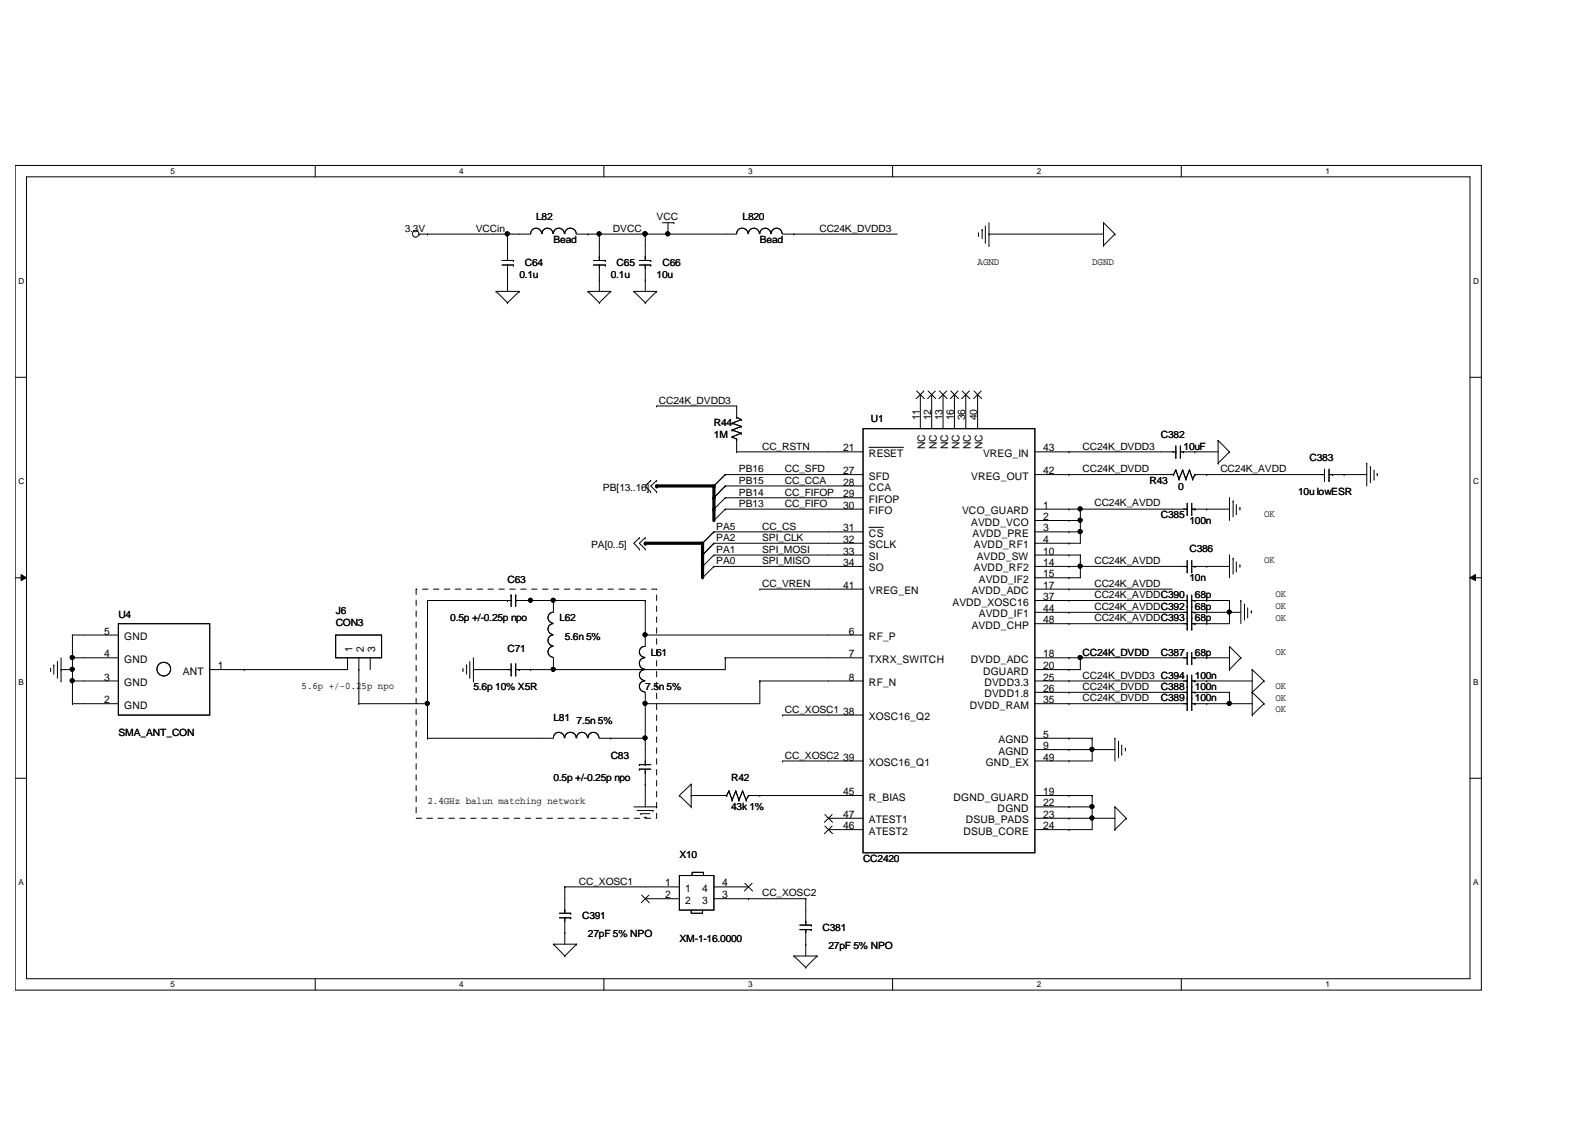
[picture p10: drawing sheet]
<svg xmlns="http://www.w3.org/2000/svg" width="297mm" height="210mm" viewBox="0 0 297 210" stroke-linecap="round" stroke-linejoin="round" font-family="sans-serif">
<path d="M2.8 30.8h273.1v153.6h-273.1zM4.9 32.9h268.9v149.4h-268.9z" fill="none" stroke="#000" stroke-width=".19"/>
<g fill="#fff">
<path d="M31.8 31.1h.7v1.6h-.7z"/>
<path d="M31.8 182.5h.7v1.6h-.7z"/>
</g>
<path d="M58.7 30.8v2.1M58.7 182.3v2.1" fill="none" stroke="#000" stroke-width=".19"/>
<g fill="#fff">
<path d="M85.5 31.1h.8v1.6h-.8z"/>
<path d="M85.5 182.5h.8v1.6h-.8z"/>
</g>
<path d="M112.5 30.8v2.1M112.5 182.3v2.1" fill="none" stroke="#000" stroke-width=".19"/>
<g fill="#fff">
<path d="M139.3 31.1h.8v1.6h-.8z"/>
<path d="M139.3 182.5h.8v1.6h-.8z"/>
</g>
<path d="M166.2 30.8v2.1M166.2 182.3v2.1" fill="none" stroke="#000" stroke-width=".19"/>
<g fill="#fff">
<path d="M193.1 31.1h.7v1.6h-.7z"/>
<path d="M193.1 182.5h.7v1.6h-.7z"/>
</g>
<path d="M220 30.8v2.1M220 182.3v2.1" fill="none" stroke="#000" stroke-width=".19"/>
<g fill="#fff">
<path d="M246.8 31.1h.8v1.6h-.8z"/>
<path d="M246.8 182.5h.8v1.6h-.8z"/>
<path d="M3.4 51.6h1v1.6h-1z"/>
<path d="M274.3 51.6h1.1v1.6h-1.1z"/>
<path d="M3.4 88.9h1v1.6h-1z"/>
<path d="M274.3 88.9h1.1v1.6h-1.1z"/>
</g>
<path d="M2.8 70.3h2.1M273.8 70.3h2.1" fill="none" stroke="#000" stroke-width=".19"/>
<g fill="#fff">
<path d="M3.4 126.2h.9v1.6h-.9z"/>
<path d="M274.3 126.2h1v1.6h-1z"/>
</g>
<path d="M2.8 107.6h2.1M3.9 107l1 .6-1 .5zM273.8 107.6l1-.6v1.1zM273.8 107.6h2.1" fill="none" stroke="#000" stroke-width=".19"/>
<path d="M3.9 107l1 .6-1 .5zM273.8 107.6l1-.6v1.1z" fill="#000"/>
<g fill="#fff">
<path d="M3.4 163.6h.9v1.6h-.9z"/>
<path d="M274.3 163.6h1v1.6h-1z"/>
</g>
<g fill="none" stroke="#000" stroke-width=".19">
<path d="M78.1 43.6h.1M78.1 43.6h20.7M79.6 43.6h.1M92.4 54.3h.1M92.4 54.3h4.3M92.4 54.3l2.1 2.1M93.5 49.4h2.1M93.5 48.5h2.1M94.5 43.6h.1M94.5 52.2h.1M94.5 56.4h.1M94.5 47.8h.1"/>
<path d="M94.5 49.4h.1M94.5 43.6v4.9M94.5 49.4v4.9M95.6 49.4h.1M95.6 48.5h.1M96.7 54.3h.1M96.7 54.3l-2.2 2.1M98.8 43.5a1.02 1.02 0 0 1 1-1 1.02 1.02 0 0 1 1.1 1M101 43.5a1.02 1.02 0 0 1 1-1 1.02 1.02 0 0 1 1 1M103.1 43.5a1.02 1.02 0 0 1 1-1 1.02 1.02 0 0 1 1 1M105.2 43.5a1.06 1.06 0 0 1 1-1 1.06 1.06 0 0 1 1.1 1M107.4 43.6h29.8"/>
<path d="M109.5 43.6h.1M109.5 54.3h.1M109.5 54.3h4.2M109.5 54.3l2.1 2.1M110.5 49.4h2.2M110.5 48.5h2.2M111.6 43.6h.1M111.6 52.2h.1M111.6 56.4h.1M111.6 47.8h.1M111.6 49.4h.1M111.6 43.6v4.9"/>
<path d="M111.6 49.4v4.9M112.7 49.4h.1M112.7 48.5h.1M113.7 54.3h.1M113.7 54.3l-2.1 2.1M118.1 54.3h.1M118.1 54.3h4.2M118.1 54.3l2.1 2.1M119.1 49.4h2.1M119.1 48.5h2.1M120.2 43.6h.1M120.2 52.2h.1"/>
<path d="M120.2 56.4h.1M120.2 47.8h.1M120.2 49.4h.1M120.2 43.6v4.9M120.2 49.4v4.9M121.2 49.4h.1M121.2 48.5h.1M122.3 54.3h.1M122.3 54.3l-2.1 2.1M123.4 41.5h2.1M124.4 43.6h.1M124.4 41.5v2.1"/>
<path d="M125.5 41.5h.1M137.2 43.5a1.06 1.06 0 0 1 1-1 1.06 1.06 0 0 1 1.1 1M139.4 43.5a1.02 1.02 0 0 1 1-1 1.02 1.02 0 0 1 1 1M141.5 43.5a1.02 1.02 0 0 1 1-1 1.02 1.02 0 0 1 1 1M143.6 43.5a1.02 1.02 0 0 1 1-1 1.02 1.02 0 0 1 1.1 1M145.7 43.6h21.4M147.9 43.6h.1M182.2 43.9h.1M182.2 43.3v.6M182.9 42.8h.1M182.9 42.8v1.7M183.5 45.1h.1"/>
<path d="M183.5 42.1v3M184.2 43.6h.1M184.2 45.7h.1M184.2 43.6h21.3M184.2 41.5v4.2M205.5 41.5h.1M205.5 45.7h.1M205.5 41.5v4.2M205.5 41.5l2.1 2.1M207.6 43.6h.1M207.6 43.6l-2.1 2.1M122.3 75.6h.1"/>
<path d="M122.3 75.6h14.9v2.1M136.3 78.8h.1M136.3 78.8l1.7 .6M137.2 77.7h.1M137.2 77.7l.8 .4M138 79.4h.1M138 78.1h.1M138 79.4l-1.7 .7M138 78.1l-1.7 .7M160.7 79.8h32v79h-32zM170.7 72.8l1.5 1.5M171.4 73.5v6.3"/>
<path d="M172.1 72.8l-1.5 1.5M172.8 72.8l1.5 1.5M173.5 73.5v6.3M174.2 72.8l-1.5 1.5M174.9 72.8l1.5 1.5M175.6 73.5v6.3M176.3 72.8l-1.4 1.5M177.1 72.8l1.4 1.5M177.7 73.5v6.3M178.4 72.8l-1.4 1.5M179.2 72.8l1.4 1.5M179.9 73.5v6.3"/>
<path d="M180.5 72.8l-1.4 1.5M181.4 72.8l1.4 1.5M182.1 73.5v6.3M182.7 72.8l-1.4 1.5M121.2 89.5h.1M121.2 91.6h.1M121.2 89.5l-1 1 1 1.1M122.3 89.5h.1M122.3 91.6h.1M122.3 89.5l-1.1 1 1.1 1.1M133 99.1h.1M133 90.5h.1"/>
<path d="M133 92.7h.1M133 96.9h.1M133 94.8h.1M133 99.1h27.7M133 99.1l-2.2 2.1M135.1 94.8h.1M135.1 90.5h.1M135.1 88.4h.1M135.1 92.7h.1M135.1 94.8h25.6M135.1 90.5h25.6M135.1 88.4h25.6"/>
<path d="M135.1 92.7h25.6M135.1 88.4l-2.1 2.1M135.1 90.5l-2.1 2.2M135.1 94.8l-2.1 2.1M135.1 92.7l-2.1 2.1M136.3 81.4h.1M136.3 80.1h.1M136.3 81.4l.9 .4M136.3 80.1l1.7 .6M137.2 84.2h.1M137.2 81.8h.1M137.2 84.2h23.5"/>
<path d="M137.2 81.8v2.4M138 80.7h.1M138 80.7l-1.7 .7M161.8 83.3h6.5M161.8 98.2h2.7M192.7 99.1h8.5M192.7 94.8h28.4M192.7 88.4h25.9M192.7 84.2h26.3M192.7 96.9h8.5M199.1 94.8h.1M199.1 84.2h.1"/>
<path d="M199.1 88.4h.1M199.1 96.9h.1M199.1 99.1h.1M201.2 99.1h.1M201.2 94.8h.1M201.2 96.9h.1M201.2 94.8v6.4h-8.5M218.6 88.4h.1M219 87.5h.1M219 85.2h.1M219 84.2h.1M219 87.5l-.4 .9"/>
<path d="M219 87.5l.6 1.7M219 83.1v2.1M219.6 89.2h.1M219.8 85.2h.1M219.8 84.2h7M219.8 83.1v2.1M220.2 87.5h.1M220.2 87.5l-.6 1.7M220.2 87.5l.6 1.7M220.4 84.2h.1M220.8 89.2h.1M221.1 95.8h.1"/>
<path d="M221.1 94.8h.1M221.1 93.7v2.1M221.5 87.5h.1M221.5 87.5l-.7 1.7M221.5 87.5l.6 1.7M221.9 95.8h.1M221.9 94.8h7.1M221.9 93.7v2.1M222.1 89.2h.1M222.5 84.2h.1M222.5 88.4h.1M222.5 94.8h.1"/>
<path d="M222.5 88.4h24.2M222.5 88.4l-.4 .8M224.7 88.4h.1M224.7 94.8h.1M226.8 82h.1M226.8 86.3h.1M226.8 82v4.3M226.8 82l2.2 2.2M229 84.2h.1M229 92.7h.1M229 92.7v4.2M229 84.2l-2.2 2.1"/>
<path d="M229.6 93.3h.1M229.6 93.3v3M230.2 95.7h.1M230.2 94v1.7M230.9 94.6h.1M230.9 94.6v.4M246.7 89.5h.1M246.7 88.4h.1M246.7 87.4v2.1M247.5 89.5h.1M247.5 88.4h7M247.5 87.4v2.1"/>
<path d="M248.2 88.4h.1M250.3 88.4h.1M254.5 86.3h.1M254.5 86.3v4.2M255.2 87h.1M255.2 87v2.9M255.9 89.2h.1M255.9 87.5v1.7M256.5 88.2h.1M256.5 88.2v.4M13.5 118.3h.1M13.5 118.3h8.5"/>
<path d="M13.5 118.3v12.8M22 116.2h17.1v17h-17.1zM62.5 118.3h8.6v4.2h-8.6zM79.6 111.8h.1M79.6 111.8h15.6M79.6 111.8v25.7M94.5 111.8h.1M95.2 110.8h.1M95.2 110.8v2.1M96 110.8h.1M96 111.8h.1M96 111.8h24.2"/>
<path d="M96 110.8v2.1M98.8 111.8h.1M103 118.3a1.02 1.02 0 0 0-.9 1 1.02 1.02 0 0 0 .9 1M103 116.2a1.02 1.02 0 0 0-.9 1 1.02 1.02 0 0 0 .9 1M103 114a1.02 1.02 0 0 0-.9 1.1 1.02 1.02 0 0 0 .9 1M103.1 111.8h.1M103.1 111.8v2.2M119.1 100.2h.1M119.1 102.3h.1M119.1 100.2l-1 1 1 1.1M120.2 118.3h.1M120.2 111.8h.1"/>
<path d="M120.2 100.2h.1M120.2 102.3h.1M120.2 118.3h40.5M120.2 111.8v8.6M120.2 100.2l-1.1 1 1.1 1.1M130.8 101.2h.1M130.8 103.4h.1M130.8 107.6h.1M130.8 105.5h.1M133 101.2h.1M133 103.4h.1M133 105.5h.1"/>
<path d="M133 101.2h27.7M133 103.4h27.7M133 105.5h27.7M133 101.2l-2.2 2.2M133 105.5l-2.2 2.1M133 103.4l-2.2 2.1M141.5 109.7h.1M141.5 109.7h19.2M192.7 109.7h25.6M192.7 103.4h8.5M192.7 105.5h28.4M192.7 111.8h28.4"/>
<path d="M192.7 114h28.4M192.7 116.2h28.4M199.1 101.2h.1M199.1 109.7h.1M199.1 103.4h.1M199.1 107.6h.1M199.1 111.8h.1M199.1 114h.1M199.1 116.2h.1M199.1 105.5h.1M201.2 105.5h.1M201.2 103.4h.1"/>
<path d="M201.2 103.4v4.2h-8.5M221.1 117.2h.1M221.1 116.2h.1M221.1 115.1h.1M221.1 114h.1M221.1 112.9h.1M221.1 111.8h.1M221.1 106.5h.1M221.1 105.5h.1M221.1 104.4v2.1M221.1 110.8v6.4M221.9 117.2h.1"/>
<path d="M221.9 115.1h.1M221.9 112.9h.1M221.9 106.5h.1M221.9 105.5h7.1M221.9 111.8h7.1M221.9 114h9.2M221.9 104.4v2.1M221.9 110.8v6.4M222.5 116.2h.1M222.5 114h.1M222.5 111.8h.1M222.5 105.5h.1"/>
<path d="M224.7 105.5h.1M224.7 111.8h.1M224.7 116.2h.1M224.7 114h.1M229 114h.1M229 111.8h.1M229 103.4h.1M229 111.8v4.4h-7.1M229 103.4v4.2M229.6 104h.1M229.6 104v2.9M230.2 106.3h.1"/>
<path d="M230.2 104.6v1.7M230.9 105.2h.1M230.9 105.2v.5M231.1 111.8h.1M231.1 111.8v4.4M231.8 112.5h.1M231.8 112.5v3M232.4 114.9h.1M232.4 113.2v1.7M233 113.8h.1M233 113.8v.4M9.4 124.9h.1"/>
<path d="M9.4 124.5v.4M10 123.9h.1M10 123.9v1.7M10.7 126.2h.1M10.7 123.2v3M11.4 124.7h.1M11.4 126.8h.1M11.4 124.7h2.1M11.4 122.5v4.3M13.5 131.1h.1M13.5 122.5h.1M13.5 126.8h.1"/>
<path d="M13.5 124.7h.1M13.5 122.5h8.5M13.5 126.8h8.5M13.5 131.1h8.5M45.5 124.7h.1M64.7 122.5v2.2h-25.6M66.8 124.7h.1M66.8 131.1h.1M66.8 131.1h12.8M66.8 122.5v8.6M68.9 122.5v2.2M79.6 137.5h.1"/>
<path d="M79.6 131.1h.1M79.6 137.5h23.5M86.2 124.9h.1M86.2 124.5v.4M86.9 123.9h.1M86.9 123.9v1.7M87.5 126.2h.1M87.5 123.2v3M88.2 124.7h.1M88.2 126.8h.1M88.2 124.7h7M88.2 122.5v4.3"/>
<path d="M95.2 125.7h.1M95.2 124.7h.1M95.2 123.6v2.1M96 125.7h.1M96 123.6v2.1M96.7 124.7h.1M98.8 124.7h.1M103 120.4a1.02 1.02 0 0 0-.9 1 1.02 1.02 0 0 0 .9 1M103.1 124.7h.1M103.1 137.4a1.02 1.02 0 0 1 1-1 1.02 1.02 0 0 1 1 1M103.1 122.5v2.2M105.2 137.4a1.06 1.06 0 0 1 1-1 1.06 1.06 0 0 1 1.1 1"/>
<path d="M107.4 137.4a1.02 1.02 0 0 1 1-1 1.02 1.02 0 0 1 1 1M109.5 137.4a1.02 1.02 0 0 1 1-1 1.02 1.02 0 0 1 1 1M111.6 137.5h8.6M113.7 137.5h.1M120.1 124.7a1.02 1.02 0 0 0-1 1 1.02 1.02 0 0 0 1 1M120.1 122.5a1.06 1.06 0 0 0-1 1.1 1.06 1.06 0 0 0 1 1M120.1 120.4a1.02 1.02 0 0 0-1 1 1.02 1.02 0 0 0 1 1M120.1 126.8a1.02 1.02 0 0 0-1 1 1.02 1.02 0 0 0 1 1.1M120.2 131.1h.1M120.2 137.5h.1M120.2 128.9v13.5M135.1 122.5h.1"/>
<path d="M135.1 122.5h25.6M135.1 122.5v2.2h-39.1M141.5 126.8h.1M141.5 126.8h19.2M141.5 126.8v4.3h-21.3M145.7 133.2h.1M145.7 133.2h15M192.7 128.9h28.4M192.7 122.5h28.4M192.7 126.8h28.4M192.7 131.1h28.4M192.7 137.5h10.7"/>
<path d="M192.7 139.6h14.9M199.1 128.9h.1M199.1 126.8h.1M199.1 137.5h.1M199.1 124.7h.1M199.1 131.1h.1M199.1 139.6h.1M199.1 122.5h.1M201.2 122.5h.1M201.2 122.5v2.2h-8.5M203.4 139.6h.1M203.4 137.5h.1"/>
<path d="M203.4 137.5v4.2h-10.7M207.6 137.5h.1M207.6 137.5v4.2M208.3 138.1h.1M208.3 138.1v3M208.9 138.8v1.7M209.6 139.4h.1M209.6 139.4v.5M221.1 123.6h.1M221.1 122.5h.1M221.1 132.2h.1M221.1 131.1h.1"/>
<path d="M221.1 130h.1M221.1 128.9h.1M221.1 127.8h.1M221.1 126.8h.1M221.1 121.5v2.1M221.1 125.7v6.5M221.9 123.6h.1M221.9 132.2h.1M221.9 130h.1M221.9 127.8h.1M221.9 128.9h7.1M221.9 122.5h7.1"/>
<path d="M221.9 126.8h11.3M221.9 131.1h11.3M221.9 121.5v2.1M221.9 125.7v6.5M222.5 122.5h.1M222.5 131.1h.1M222.5 128.9h.1M222.5 126.8h.1M224.7 122.5h.1M224.7 128.9h.1M224.7 126.8h.1M224.7 131.1h.1"/>
<path d="M229 131.1h.1M229 128.9h.1M229 120.4h.1M229 124.7h.1M229 120.4v4.3M229 128.9v2.2M229 120.4l2.1 2.1M231.1 122.5h.1M231.1 122.5l-2.1 2.2M233.2 128.9h.1M233.2 133.2h.1M233.2 124.7h.1"/>
<path d="M233.2 124.7v8.5M233.2 128.9l2.2 2.2M233.2 124.7l2.2 2.1M235.4 131.1h.1M235.4 126.8h.1M235.4 131.1l-2.2 2.1M235.4 126.8l-2.2 2.1M2.8 144.9h2.1M118.1 150.3h4.2M118.6 151h3M119.1 142.4h.1M119.1 143.3h.1"/>
<path d="M119.1 142.4h2.1M119.1 143.3h2.1M119.3 151.6h.1M119.3 151.6h1.7M119.9 152.2h.4M120.2 146.1h.1M120.2 143.8h.1M120.2 142.4h.1M120.2 143.3v7M120.3 152.2h.1M121.6 151h.1M122.3 150.3h.1"/>
<path d="M126.5 148.2h.1M126.5 148.2l2.2 2.1M128.7 148.2h.1M128.7 150.3h.1M128.7 146.1h.1M128.7 148.2h6.6M128.7 146.1v4.2M128.7 146.1l-2.2 2.1M135.3 148.2h.1M135.7 147.3h.1M135.7 147.3l-.4 .9M135.7 147.3l.6 1.7"/>
<path d="M136.3 149h.1M137 147.3h.1M137 147.3l-.7 1.7M137 147.3l.6 1.7M137.6 149h.1M138.3 147.3h.1M138.3 147.3l-.7 1.7M138.3 147.3l.7 1.7M139 149h.1M139.4 148.2h.1M139.4 148.2h21.3M139.4 148.2l-.4 .8"/>
<path d="M141.5 148.2h.1M145.7 141.7h.1M145.7 141.7h15M153.6 153.8l1.5 1.5M153.6 151.7l1.5 1.5M154.3 154.5h6.4M154.3 152.4h6.4M155 153.8l-1.5 1.5M155 151.7l-1.5 1.5M192.7 148.2h10.7M192.7 150.3h10.7M192.7 152.4h14.9"/>
<path d="M199.1 148.2h.1M199.1 150.3h.1M199.1 154.5h.1M199.1 141.7h.1M199.1 152.4h.1M203.4 152.4h.1M203.4 150.3h.1M203.4 148.2h.1M203.4 148.2v6.3h-10.7M207.6 150.3h.1M207.6 154.5h.1M207.6 150.3v4.2"/>
<path d="M207.6 150.3l2.1 2.1M208.9 140.5h.1M209.7 152.4h.1M209.7 152.4l-2.1 2.1M273.8 144.9h2.1M103.1 175.9h.1M103.1 175.9h4.3M103.1 175.9l2.1 2.2M104.2 170.9h2.1M104.2 170.1h2.1M105.2 173.7h.1M105.2 165.2h.1"/>
<path d="M105.2 178.1h.1M105.2 169.5h.1M105.2 170.9h.1M105.2 165.2v4.9M105.2 170.9v5M105.2 165.2h21.3M106.3 170.9h.1M106.3 170.1h.1M107.4 175.9h.1M107.4 175.9l-2.2 2.2M119.5 166.7l1.4 1.4M120.2 167.4h6.3"/>
<path d="M120.8 166.7l-1.4 1.4M126.5 163.1h6.5v6.4h-6.5zM128.7 169.5v.6h2.1v-.6M128.9 163.1v-.6h2.1v.6M133 165.2h6.4M133 167.4h17.1M138.7 164.5l1.5 1.4M139.4 167.4h.1M140.1 164.5l-1.5 1.4M147.9 178.1h.1M147.9 178.1h4.3M147.9 178.1l2.2 2.1"/>
<path d="M149 173.1h2.1M149 172.3h2.1M150.1 175.9h.1M150.1 167.4h.1M150.1 171.6h.1M150.1 173.1h.1M150.1 167.4v4.9M150.1 173.1v5M151.1 173.1h.1M151.1 172.3h.1M152.2 178.1h.1M152.2 178.1l-2.1 2.1"/>
<path d="M150.1 180.2h.1"/>
<circle cx="77.4" cy="43.5" r=".61"/>
<circle cx="94.5" cy="43.6" r=".38"/>
<circle cx="111.6" cy="43.6" r=".38"/>
<circle cx="120.1" cy="43.6" r=".38"/>
<circle cx="124.4" cy="43.6" r=".38"/>
<circle cx="201.2" cy="96.9" r=".38"/>
<circle cx="201.2" cy="99" r=".38"/>
<circle cx="201.2" cy="94.8" r=".38"/>
<circle cx="98.8" cy="111.8" r=".38"/>
<circle cx="103" cy="111.8" r=".38"/>
<circle cx="120.1" cy="118.2" r=".38"/>
<circle cx="201.2" cy="105.4" r=".38"/>
<circle cx="228.9" cy="114" r=".38"/>
<circle cx="13.4" cy="126.8" r=".38"/>
<circle cx="13.4" cy="124.7" r=".38"/>
<circle cx="13.4" cy="122.5" r=".38"/>
<circle cx="30.5" cy="124.6" r="1.28"/>
<circle cx="79.6" cy="131" r=".38"/>
<circle cx="103" cy="124.7" r=".38"/>
<circle cx="120.1" cy="131" r=".38"/>
<circle cx="120.1" cy="137.4" r=".38"/>
<circle cx="201.2" cy="122.5" r=".38"/>
<circle cx="203.4" cy="139.6" r=".38"/>
<circle cx="228.9" cy="131" r=".38"/>
<circle cx="203.4" cy="150.2" r=".38"/>
<circle cx="203.4" cy="152.3" r=".38"/>
</g>
<g fill="#000">
<circle cx="94.5" cy="43.6" r=".38"/>
<circle cx="111.6" cy="43.6" r=".38"/>
<circle cx="120.1" cy="43.6" r=".38"/>
<circle cx="124.4" cy="43.6" r=".38"/>
<circle cx="201.2" cy="96.9" r=".38"/>
<circle cx="201.2" cy="99" r=".38"/>
<circle cx="201.2" cy="94.8" r=".38"/>
<circle cx="98.8" cy="111.8" r=".38"/>
<circle cx="103" cy="111.8" r=".38"/>
<circle cx="120.1" cy="118.2" r=".38"/>
<circle cx="201.2" cy="105.4" r=".38"/>
<circle cx="228.9" cy="114" r=".38"/>
<circle cx="13.4" cy="126.8" r=".38"/>
<circle cx="13.4" cy="124.7" r=".38"/>
<circle cx="13.4" cy="122.5" r=".38"/>
<circle cx="79.6" cy="131" r=".38"/>
<circle cx="103" cy="124.7" r=".38"/>
<circle cx="120.1" cy="131" r=".38"/>
<circle cx="120.1" cy="137.4" r=".38"/>
<circle cx="201.2" cy="122.5" r=".38"/>
<circle cx="203.4" cy="139.6" r=".38"/>
<circle cx="228.9" cy="131" r=".38"/>
<circle cx="203.4" cy="150.2" r=".38"/>
<circle cx="203.4" cy="152.3" r=".38"/>
</g>
<path d="M122.3 90.5h10.7v6.4M120.2 101.2h10.6v6.4" fill="none" stroke="#000" stroke-width=".59"/>
<g fill="#000">
<circle cx="122.3" cy="90.5" r=".3"/>
<circle cx="133" cy="90.5" r=".3"/>
<circle cx="133" cy="92.7" r=".3"/>
<circle cx="133" cy="94.8" r=".3"/>
<circle cx="120.2" cy="101.2" r=".3"/>
<circle cx="130.8" cy="103.4" r=".3"/>
<circle cx="130.8" cy="101.2" r=".3"/>
<circle cx="130.8" cy="105.5" r=".3"/>
</g>
<path d="M77.5 109.7h44.8v42.7h-44.8z" fill="none" stroke="#000" stroke-width=".19" stroke-dasharray="1 1 1 1 1 1 1 1"/>
<g font-size="1.9">
<text x="99.8" y="41.1">L82</text>
<text x="122.3" y="41.1">VCC</text>
<text x="138.3" y="41.1">L820</text>
<text x="75.4" y="43.2">3.3V</text>
<text x="88.6" y="43.2">VCCin</text>
<text x="103.1" y="45.3">Bead</text>
<text x="114.2" y="43.2">DVCC</text>
<text x="141.5" y="45.3">Bead</text>
<text x="152.6" y="43.2">CC24K_DVDD3</text>
<text x="96.7" y="51.7">0.1u</text>
<text x="97.7" y="49.5">C64</text>
<text x="113.7" y="51.7">0.1u</text>
<text x="114.8" y="49.5">C65</text>
<text x="122.3" y="51.7">10u</text>
<text x="123.4" y="49.5">C66</text>
<text x="182.1" y="49.4">AGND</text>
<text x="203.4" y="49.4">DGND</text>
<text x="122.7" y="75.2">CC24K_DVDD3</text>
<text x="133" y="79.4">R44</text>
<text x="133" y="81.5">1M</text>
<text x="141.9" y="83.7">CC_RSTN</text>
<text x="162.2" y="78.6">U1</text>
<text x="171.3" y="78.3" transform="rotate(-90 171.3 78.3)">11</text>
<text x="172.3" y="83.7" transform="rotate(-90 172.3 83.7)">NC</text>
<text x="173.4" y="78.3" transform="rotate(-90 173.4 78.3)">12</text>
<text x="174.4" y="83.7" transform="rotate(-90 174.4 83.7)">NC</text>
<text x="175.5" y="78.3" transform="rotate(-90 175.5 78.3)">13</text>
<text x="176.6" y="83.7" transform="rotate(-90 176.6 83.7)">NC</text>
<text x="177.7" y="78.3" transform="rotate(-90 177.7 78.3)">16</text>
<text x="178.7" y="83.7" transform="rotate(-90 178.7 83.7)">NC</text>
<text x="179.8" y="78.3" transform="rotate(-90 179.8 78.3)">36</text>
<text x="180.8" y="83.7" transform="rotate(-90 180.8 83.7)">NC</text>
<text x="182" y="78.3" transform="rotate(-90 182 78.3)">40</text>
<text x="183" y="83.7" transform="rotate(-90 183 83.7)">NC</text>
<text x="201.6" y="83.7">CC24K_DVDD3</text>
<text x="216.2" y="81.5">C382</text>
<text x="220.4" y="83.7">10uF</text>
<text x="137.6" y="88">PB16</text>
<text x="146.2" y="88">CC_SFD</text>
<text x="157" y="88.3">27</text>
<text x="157" y="84.1">21</text>
<text x="161.8" y="85.1">RESET</text>
<text x="161.8" y="89.3">SFD</text>
<text x="180.9" y="89.3">VREG_OUT</text>
<text x="183.1" y="85.1">VREG_IN</text>
<text x="194.3" y="88.3">42</text>
<text x="194.3" y="84.1">43</text>
<text x="201.6" y="88">CC24K_DVDD</text>
<text x="227.3" y="88">CC24K_AVDD</text>
<text x="243.9" y="85.9">C383</text>
<text x="112.3" y="91.4">PB[13..16]</text>
<text x="137.6" y="94.4">PB13</text>
<text x="137.6" y="90.1">PB15</text>
<text x="137.6" y="92.3">PB14</text>
<text x="146.2" y="94.4">CC_FIFO</text>
<text x="146.2" y="90.1">CC_CCA</text>
<text x="146.2" y="92.3">CC_FIFOP</text>
<text x="157" y="90.4">28</text>
<text x="157" y="92.6">29</text>
<text x="157" y="94.7">30</text>
<text x="161.8" y="91.4">CCA</text>
<text x="161.8" y="93.6">FIFOP</text>
<text x="161.8" y="95.8">FIFO</text>
<text x="179.2" y="95.8">VCO_GUARD</text>
<text x="194.3" y="94.7">1</text>
<text x="203.8" y="94.1">CC24K_AVDD</text>
<text x="214.1" y="90.1">R43</text>
<text x="219.4" y="91.2">0</text>
<text x="241.8" y="92.2">10u lowESR</text>
<text x="133.4" y="98.6">PA5</text>
<text x="133.4" y="100.8">PA2</text>
<text x="141.9" y="98.6">CC_CS</text>
<text x="141.9" y="100.8">SPI_CLK</text>
<text x="157" y="101.1">32</text>
<text x="157" y="99">31</text>
<text x="161.8" y="100">CS</text>
<text x="180.9" y="97.9">AVDD_VCO</text>
<text x="181.1" y="100">AVDD_PRE</text>
<text x="194.3" y="96.9">2</text>
<text x="194.3" y="99">3</text>
<text x="194.3" y="101.1">4</text>
<text x="216.2" y="96.5">C385</text>
<text x="221.5" y="97.5">100n</text>
<text x="235.4" y="96.4">OK</text>
<text x="110.1" y="102">PA[0..5]</text>
<text x="133.4" y="103">PA1</text>
<text x="133.4" y="105.1">PA0</text>
<text x="141.9" y="103">SPI_MOSI</text>
<text x="141.9" y="105.1">SPI_MISO</text>
<text x="157" y="103.3">33</text>
<text x="157" y="105.4">34</text>
<text x="161.8" y="102.1">SCLK</text>
<text x="161.8" y="104.3">SI</text>
<text x="161.8" y="106.4">SO</text>
<text x="181.4" y="102.1">AVDD_RF1</text>
<text x="181.4" y="106.4">AVDD_RF2</text>
<text x="181.9" y="104.3">AVDD_SW</text>
<text x="194.3" y="105.4">14</text>
<text x="194.3" y="103.3">10</text>
<text x="194.3" y="107.5">15</text>
<text x="203.8" y="105.1">CC24K_AVDD</text>
<text x="221.5" y="102.9">C386</text>
<text x="235.4" y="104.9">OK</text>
<text x="94.5" y="108.6">C63</text>
<text x="141.9" y="109.3">CC_VREN</text>
<text x="157" y="109.6">41</text>
<text x="161.8" y="110.7">VREG_EN</text>
<text x="177.4" y="112.8">AVDD_XOSC16</text>
<text x="181" y="110.7">AVDD_ADC</text>
<text x="182.3" y="108.5">AVDD_IF2</text>
<text x="194.3" y="109.6">17</text>
<text x="194.3" y="111.8">37</text>
<text x="194.3" y="114">44</text>
<text x="203.8" y="109.3">CC24K_AVDD</text>
<text x="203.8" y="111.4">CC24K_AVDDC390</text>
<text x="203.8" y="113.6">CC24K_AVDDC392</text>
<text x="221.5" y="108.2">10n</text>
<text x="222.5" y="113.5">68p</text>
<text x="222.5" y="111.4">68p</text>
<text x="237.5" y="111.3">OK</text>
<text x="237.5" y="113.4">OK</text>
<text x="19.4" y="118.2">5</text>
<text x="22" y="115.1">U4</text>
<text x="23.1" y="119.2">GND</text>
<text x="62.5" y="114.4">J6</text>
<text x="62.5" y="116.6">CON3</text>
<text x="83.8" y="115.7">0.5p +/-0.25p npo</text>
<text x="104.2" y="115.7">L62</text>
<text x="105.2" y="119.1">5.6n 5%</text>
<text x="158.1" y="118.2">6</text>
<text x="161.8" y="119.2">RF_P</text>
<text x="181" y="117.1">AVDD_CHP</text>
<text x="182.3" y="115">AVDD_IF1</text>
<text x="194.3" y="116.1">48</text>
<text x="203.8" y="115.7">CC24K_AVDDC393</text>
<text x="222.5" y="115.7">68p</text>
<text x="237.5" y="115.6">OK</text>
<text x="19.4" y="122.4">4</text>
<text x="23.1" y="123.4">GND</text>
<text x="34.1" y="125.6">ANT</text>
<text x="40.6" y="124.6">1</text>
<text x="65.6" y="121.4" transform="rotate(-90 65.6 121.4)">1</text>
<text x="67.8" y="121.4" transform="rotate(-90 67.8 121.4)">2</text>
<text x="69.9" y="121.4" transform="rotate(-90 69.9 121.4)">3</text>
<text x="94.5" y="121.5">C71</text>
<text x="121.2" y="122.1">L61</text>
<text x="158.1" y="122.4">7</text>
<text x="161.8" y="123.4">TXRX_SWITCH</text>
<text x="180.8" y="123.4">DVDD_ADC</text>
<text x="183.1" y="125.6">DGUARD</text>
<text x="194.3" y="124.6">20</text>
<text x="194.3" y="122.4">18</text>
<text x="201.6" y="122.1">CC24K_DVDD</text>
<text x="216.2" y="122.1">C387</text>
<text x="222.5" y="122.1">68p</text>
<text x="237.5" y="121.9">OK</text>
<text x="19.4" y="131">2</text>
<text x="19.4" y="126.7">3</text>
<text x="23.1" y="132">GND</text>
<text x="23.1" y="127.8">GND</text>
<text x="56.2" y="128.4">5.6p +/-0.25p npo</text>
<text x="88.2" y="128.5">5.6p 10% X5R</text>
<text x="120.2" y="128.5">7.5n 5%</text>
<text x="158.1" y="126.7">8</text>
<text x="161.8" y="127.8">RF_N</text>
<text x="180.6" y="132">DVDD_RAM</text>
<text x="183.3" y="127.8">DVDD3.3</text>
<text x="183.3" y="129.9">DVDD1.8</text>
<text x="194.3" y="126.7">25</text>
<text x="194.3" y="128.9">26</text>
<text x="194.3" y="131">35</text>
<text x="201.6" y="128.5">CC24K_DVDD</text>
<text x="201.6" y="126.4">CC24K_DVDD3 C394</text>
<text x="201.6" y="130.6">CC24K_DVDD</text>
<text x="216.2" y="130.6">C389</text>
<text x="216.2" y="128.5">C388</text>
<text x="222.5" y="130.6">100n</text>
<text x="222.5" y="128.5">100n</text>
<text x="222.5" y="126.4">100n</text>
<text x="237.5" y="130.5">OK</text>
<text x="237.5" y="128.4">OK</text>
<text x="22" y="137.1">SMA_ANT_CON</text>
<text x="103.1" y="134.3">L81</text>
<text x="107.4" y="134.9">7.5n 5%</text>
<text x="146.2" y="132.8">CC_XOSC1</text>
<text x="157" y="133.1">38</text>
<text x="161.8" y="134.1">XOSC16_Q2</text>
<text x="194.3" y="137.4">5</text>
<text x="237.5" y="132.6">OK</text>
<text x="113.7" y="141.3">C83</text>
<text x="146.2" y="141.3">CC_XOSC2</text>
<text x="157" y="141.6">39</text>
<text x="161.8" y="142.7">XOSC16_Q1</text>
<text x="183.6" y="142.7">GND_EX</text>
<text x="186" y="138.4">AGND</text>
<text x="186" y="140.5">AGND</text>
<text x="194.3" y="139.5">9</text>
<text x="194.3" y="141.6">49</text>
<text x="79.6" y="149.7">2.4GHz balun matching network</text>
<text x="103.1" y="145.5">0.5p +/-0.25p npo</text>
<text x="136.2" y="145.5">R42</text>
<text x="157" y="148.1">45</text>
<text x="161.8" y="149.1">R_BIAS</text>
<text x="177.6" y="149.1">DGND_GUARD</text>
<text x="194.3" y="148.1">19</text>
<text x="136.2" y="150.9">43k 1%</text>
<text x="157" y="154.4">46</text>
<text x="157" y="152.3">47</text>
<text x="161.8" y="155.4">ATEST2</text>
<text x="161.8" y="153.3">ATEST1</text>
<text x="179.4" y="155.4">DSUB_CORE</text>
<text x="179.9" y="153.3">DSUB_PADS</text>
<text x="185.8" y="151.2">DGND</text>
<text x="194.3" y="150.2">22</text>
<text x="194.3" y="152.3">23</text>
<text x="194.3" y="154.4">24</text>
<text x="126.5" y="159.9">X10</text>
<text x="160.7" y="160.5">CC2420</text>
<text x="107.8" y="164.8">CC_XOSC1</text>
<text x="123.9" y="165.1">1</text>
<text x="123.9" y="167.3">2</text>
<text x="127.6" y="166.1">1</text>
<text x="130.8" y="166.1">4</text>
<text x="134.5" y="167.3">3</text>
<text x="134.5" y="165.1">4</text>
<text x="141.9" y="167">CC_XOSC2</text>
<text x="108.4" y="171.2">C391</text>
<text x="127.6" y="168.3">2</text>
<text x="130.8" y="168.3">3</text>
<text x="153.2" y="173.3">C381</text>
<text x="109.5" y="174.6">27pF 5% NPO</text>
<text x="126.5" y="175.4">XM-1-16.0000</text>
<text x="154.3" y="176.7">27pF 5% NPO</text>
</g>
<g font-size="1.5">
<text x="31.8" y="32.3">5</text>
<text x="85.5" y="32.3">4</text>
<text x="139.3" y="32.3">3</text>
<text x="193.1" y="32.3">2</text>
<text x="246.8" y="32.3">1</text>
<text x="3.4" y="52.8">D</text>
<text x="274.3" y="52.8">D</text>
<text x="3.4" y="90.2">C</text>
<text x="274.3" y="90.2">C</text>
<text x="3.4" y="127.5">B</text>
<text x="274.3" y="127.5">B</text>
<text x="3.4" y="164.8">A</text>
<text x="274.3" y="164.8">A</text>
<text x="31.8" y="183.8">5</text>
<text x="85.5" y="183.8">4</text>
<text x="139.3" y="183.8">3</text>
<text x="193.1" y="183.8">2</text>
<text x="246.8" y="183.8">1</text>
</g>
</svg>
